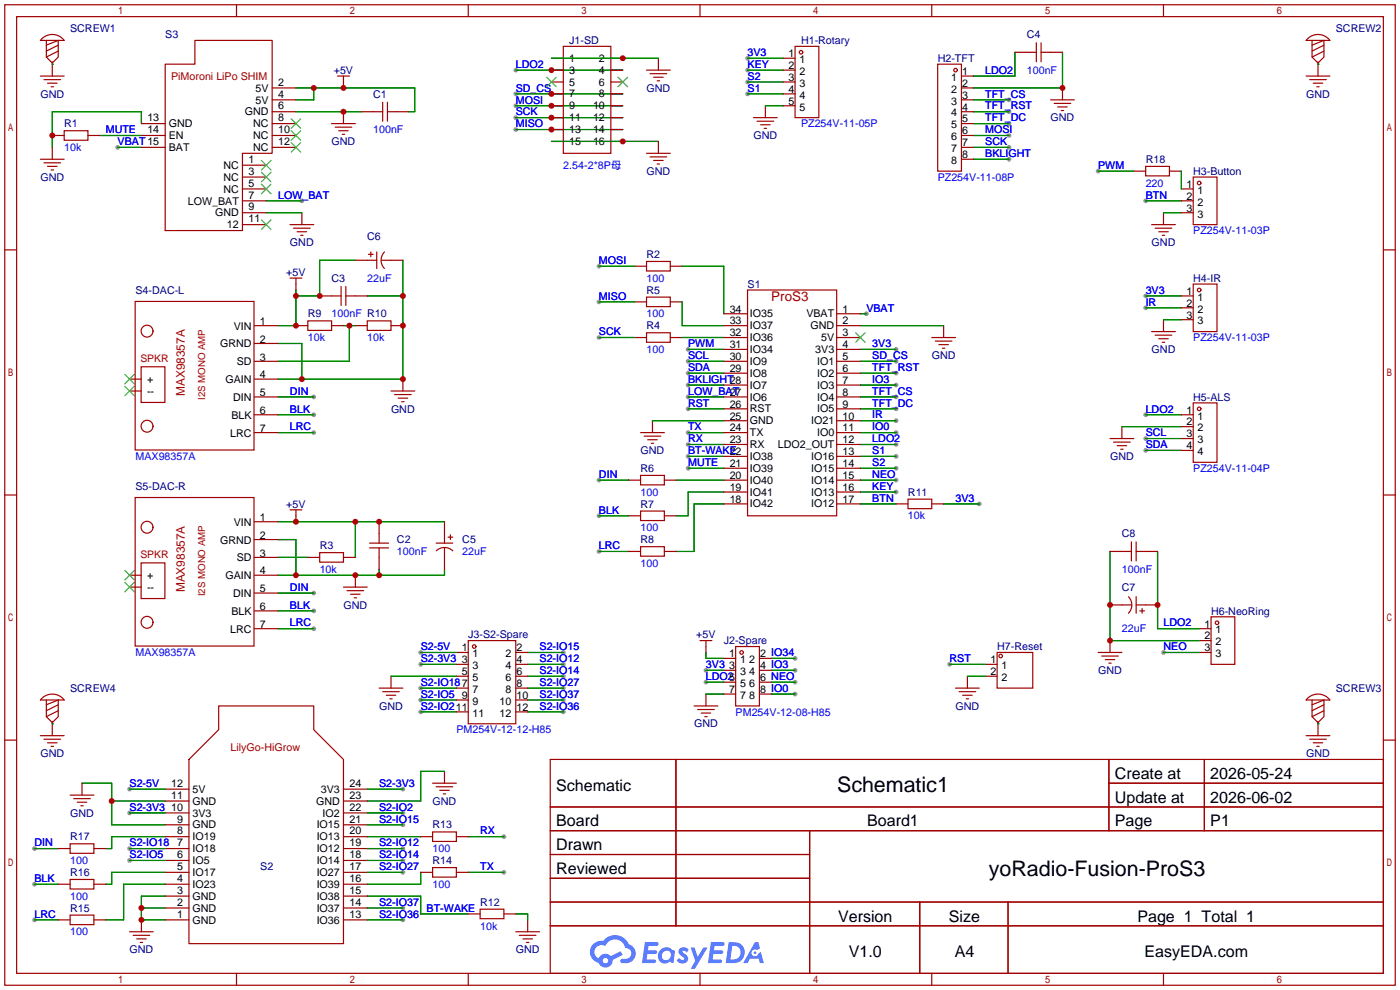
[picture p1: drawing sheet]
<svg xmlns="http://www.w3.org/2000/svg" width="299mm" height="212mm" viewBox="0 0 299 212" stroke-linecap="round" stroke-linejoin="round" font-family="sans-serif">
<g fill="#999">
<circle cx="128" cy="117.9" r=".51"/>
<circle cx="67.1" cy="134.4" r=".51"/>
<circle cx="67.1" cy="92.5" r=".51"/>
<circle cx="7.4" cy="196.6" r=".51"/>
<circle cx="128" cy="110.2" r=".51"/>
<circle cx="67.1" cy="130.6" r=".51"/>
<circle cx="67.1" cy="88.6" r=".51"/>
<circle cx="7.4" cy="189" r=".51"/>
<circle cx="67.1" cy="126.7" r=".51"/>
<circle cx="67.1" cy="84.8" r=".51"/>
<circle cx="128" cy="102.6" r=".51"/>
<circle cx="7.4" cy="181.4" r=".51"/>
<circle cx="107.7" cy="178.8" r=".51"/>
<circle cx="147.1" cy="95" r=".51"/>
<circle cx="147.1" cy="97.5" r=".51"/>
<circle cx="107.7" cy="186.4" r=".51"/>
<circle cx="147.1" cy="92.5" r=".51"/>
<circle cx="147.1" cy="100.1" r=".51"/>
<circle cx="25.1" cy="31.5" r=".51"/>
<circle cx="185.2" cy="67.1" r=".51"/>
<circle cx="147.1" cy="79.8" r=".51"/>
<circle cx="244.9" cy="96.3" r=".51"/>
<circle cx="147.1" cy="77.2" r=".51"/>
<circle cx="244.9" cy="93.7" r=".51"/>
<circle cx="147.1" cy="82.3" r=".51"/>
<circle cx="215.6" cy="34" r=".51"/>
<circle cx="128" cy="72.1" r=".51"/>
<circle cx="215.6" cy="31.5" r=".51"/>
<circle cx="110.2" cy="25.1" r=".51"/>
<circle cx="128" cy="64.5" r=".51"/>
<circle cx="110.2" cy="27.7" r=".51"/>
<circle cx="128" cy="56.9" r=".51"/>
<circle cx="215.6" cy="29" r=".51"/>
<circle cx="110.2" cy="22.6" r=".51"/>
<circle cx="191.5" cy="89.9" r=".51"/>
<circle cx="191.5" cy="74.7" r=".51"/>
<circle cx="244.9" cy="65.8" r=".51"/>
<circle cx="209.3" cy="107.7" r=".51"/>
<circle cx="244.9" cy="42.9" r=".51"/>
<circle cx="191.5" cy="95" r=".51"/>
<circle cx="110.2" cy="15" r=".51"/>
<circle cx="191.5" cy="97.5" r=".51"/>
<circle cx="159.8" cy="15" r=".51"/>
<circle cx="191.5" cy="100.1" r=".51"/>
<circle cx="159.8" cy="17.5" r=".51"/>
<circle cx="191.5" cy="105.2" r=".51"/>
<circle cx="159.8" cy="20.1" r=".51"/>
<circle cx="244.9" cy="63.2" r=".51"/>
<circle cx="159.8" cy="12.4" r=".51"/>
<circle cx="244.9" cy="88.6" r=".51"/>
<circle cx="110.2" cy="20.1" r=".51"/>
<circle cx="191.5" cy="77.2" r=".51"/>
<circle cx="191.5" cy="84.8" r=".51"/>
<circle cx="215.6" cy="21.3" r=".51"/>
<circle cx="215.6" cy="26.4" r=".51"/>
<circle cx="191.5" cy="87.4" r=".51"/>
<circle cx="215.6" cy="23.9" r=".51"/>
<circle cx="191.5" cy="79.8" r=".51"/>
<circle cx="147.1" cy="84.8" r=".51"/>
<circle cx="64.5" cy="42.9" r=".51"/>
<circle cx="147.1" cy="74.7" r=".51"/>
<circle cx="191.5" cy="82.3" r=".51"/>
<circle cx="169.9" cy="148.3" r=".51"/>
<circle cx="169.9" cy="140.7" r=".51"/>
<circle cx="169.9" cy="143.3" r=".51"/>
<circle cx="169.9" cy="145.8" r=".51"/>
<circle cx="191.5" cy="92.5" r=".51"/>
<circle cx="191.5" cy="102.6" r=".51"/>
<circle cx="150.9" cy="143.3" r=".51"/>
<circle cx="150.9" cy="145.8" r=".51"/>
<circle cx="27.7" cy="181.4" r=".51"/>
<circle cx="27.7" cy="183.9" r=".51"/>
<circle cx="86.1" cy="173.7" r=".51"/>
<circle cx="86.1" cy="176.3" r=".51"/>
<circle cx="86.1" cy="181.4" r=".51"/>
<circle cx="86.1" cy="183.9" r=".51"/>
<circle cx="86.1" cy="186.4" r=".51"/>
<circle cx="86.1" cy="194.1" r=".51"/>
<circle cx="86.1" cy="196.6" r=".51"/>
<circle cx="89.9" cy="147.1" r=".51"/>
<circle cx="89.9" cy="149.6" r=".51"/>
<circle cx="89.9" cy="152.1" r=".51"/>
<circle cx="120.4" cy="139.4" r=".51"/>
<circle cx="120.4" cy="142" r=".51"/>
<circle cx="120.4" cy="144.5" r=".51"/>
<circle cx="120.4" cy="147.1" r=".51"/>
<circle cx="120.4" cy="149.6" r=".51"/>
<circle cx="120.4" cy="152.1" r=".51"/>
<circle cx="89.9" cy="142" r=".51"/>
<circle cx="86.1" cy="168.7" r=".51"/>
<circle cx="27.7" cy="173.7" r=".51"/>
<circle cx="27.7" cy="168.7" r=".51"/>
<circle cx="89.9" cy="139.4" r=".51"/>
<circle cx="248.7" cy="139.4" r=".51"/>
<circle cx="147.1" cy="87.4" r=".51"/>
<circle cx="202.9" cy="142" r=".51"/>
<circle cx="234.7" cy="36.6" r=".51"/>
</g>
<g fill="none" stroke="#a10000" stroke-width=".25">
<path d="M1 1h297.2v209.6h-297.2zM3.6 3.6h292.1v204.4h-292.1zM50.5 1v2.6M100.1 1v2.6M149.6 1v2.6M199.1 1v2.6M248.7 1v2.6M1 53.4h2.6M295.7 53.4h2.5M1 105.8h2.6M295.7 105.8h2.5M1 158.2h2.6"/>
<path d="M295.7 158.2h2.5M117.6 162.3h178.1v45.7h-178.1zM117.6 172.5h178.1M117.6 177.5h178.1M144.5 162.3v35.6M173 177.5v30.5M237 162.3v15.2M237 167.4h58.7M257.4 162.3v15.2M117.6 182.6h55.4M117.6 192.8h178.1M117.6 187.7h55.4"/>
<path d="M117.6 197.9h178.1M196.6 192.8v15.2M215.4 192.8v15.2M50.5 208v2.6M100.1 208v2.6M149.6 208v2.6M199.1 208v2.6M248.7 208v2.6"/>
</g>
<g fill="#5487ff">
<path d="M145.3 202.7a1.3 1.3 0 0 1 1.9 .3l-.4 .6a.54 .54 0 0 0-.9-.2l.1 .2a1.34 1.34 0 0 1 .9 1.8 1.47 1.47 0 0 1-2.3-.1l.5-.6 .8 .5a.31 .31 0 0 0 .4-.3 .31 .31 0 0 0-.3-.4 1.12 1.12 0 0 1-.7-1.8z"/>
<path d="M147.6 202.5h.9l.6 2 1.2-2h.9l-2.7 4.6h-.9l1-1.7z"/>
<path d="M137.8 201.4h1.7a1.31 1.31 0 0 1 1.2 .2 .4 .4 0 0 1-.3 .5l-1.8 .1-.1 .9h1.6a.4 .4 0 0 1 .4 .4 .4 .4 0 0 1-.5 .4h-1.6l-.2 1.2h1.4a.46 .46 0 0 1 .5 0 .46 .46 0 0 1 .1 .5l-.4 .2h-2.6z"/>
<path d="M151.9 201.4h1.7a1.32 1.32 0 0 1 1.2 .2 .39 .39 0 0 1-.3 .5l-1.8 .1-.1 .9h1.6a.4 .4 0 0 1 .4 .4 .4 .4 0 0 1-.4 .4h-1.7l-.2 1.2h1.4a.46 .46 0 0 1 .5 0 .46 .46 0 0 1 .1 .5l-.4 .2h-2.6z"/>
<path d="M161.3 201.4h.8l.3 1.3-.6 .4a.75 .75 0 0 0-1.1 .3 .75 .75 0 0 0 .5 1 .75 .75 0 0 0 .9-.7l.5-.2 .6 2.3h-.8l-.3-.9h-1.8l-.5 .9h-1z"/>
<path d="M155.7 201.4l-.6 4.4h1.5a2.27 2.27 0 0 0 2.6-2.2 2.27 2.27 0 0 0-2.7-2.2zM156.5 202.1a1.5 1.5 0 0 1 1.8 1.6 1.5 1.5 0 0 1-1.9 1.4h-.3z"/>
<path d="M141.2 203a1.6 1.6 0 0 0-.3 2.3 1.6 1.6 0 0 0 2.3 .2l.7 .3 .3-2.4-.1-.3-.5-.1a1.58 1.58 0 0 0-2.4 0zM141.8 203.5a.98 .98 0 0 1 1.6 .4 .98 .98 0 0 1-1.1 1.3 .94 .94 0 0 1-.9-.7 .94 .94 0 0 1 .4-1z"/>
<path d="M126.8 201.8a2.37 2.37 0 0 0 1.1 4 1.54 1.54 0 0 0 1.8 1 1.54 1.54 0 0 0 1.2-1.6l2.2-1.1-.5-.8-2 1a1.57 1.57 0 0 0-2.7 .5 1.5 1.5 0 0 1-.7-2.1 1.5 1.5 0 0 1 2.2-.5 2.23 2.23 0 0 1 2.3-1.4 2.23 2.23 0 0 1 2 1.8 1.16 1.16 0 0 1 1.2 1.1 1.16 1.16 0 0 1-1.1 1.2h-.7a.47 .47 0 0 0-.5 .4 .47 .47 0 0 0 .4 .5 2.17 2.17 0 0 0 2.5-.9 2.17 2.17 0 0 0-.3-2.7l-.8-.4a3.2 3.2 0 0 0-5.5-.7l-1.1 .1zM128.8 205.3a.6 .6 0 0 1 1.2 0 .6 .6 0 0 1-1.2 0z"/>
<circle cx="161.4" cy="203.6" r=".28"/>
</g>
<g fill="none" stroke="#008700" stroke-width=".25">
<path d="M11.2 13.7h.1M63.2 18.8h25.4v5.1h-1.2M67.1 18.8v2.5h-3.9M110.2 15h22.9M117.9 12.4h22.8M159.8 15h7.6M159.8 17.5h7.6M159.8 12.4h7.6M216.9 11.2v5.1h-8.9M227.1 11.2v7.6h-19.1M281.7 13.7h.1M21.3 29h8.9"/>
<path d="M25.1 31.5h5.1M30.2 26.4v-2.5h-19v7.6M63.2 23.9h14M110.2 25.1h22.9M110.2 27.7h22.9M110.2 22.6h22.9M110.2 20.1h22.9M117.9 30.2h22.8M159.8 20.1h7.6M163.6 22.6h3.8M208 23.9h7.6M208 21.3h7.6"/>
<path d="M208 29h7.6M208 31.5h7.6M208 34h7.6M208 26.4h7.6M234.7 36.6h7.6M252.5 36.6v3.8M56.9 45.5h7.6M56.9 42.9h7.6M75.9 55.6h-7.6v7.6h-5.1M86.1 55.6v25.4h-26.7M128 56.9h7.6M145.8 56.9h8.9v10.2"/>
<path d="M244.9 42.9h7.6M248.7 45.5h3.8M59.4 73.4h5.1v7.6M63.2 62v7.6h-3.8M73.4 69.6h2.5M74.7 69.6v7.6h-15.3M78.5 63.2h7.6M128 72.1h7.6M128 64.5h7.6M145.8 64.5v5.1h8.9M145.8 72.1h8.9M147.1 77.2h7.6"/>
<path d="M147.1 79.8h7.6M147.1 74.7h7.6M183.9 69.6h17.8M183.9 77.2h7.6M183.9 67.1h1.3M183.9 79.8h7.6M183.9 74.7h7.6M244.9 63.2h7.6M244.9 65.8h7.6M248.7 68.3h3.8M59.4 92.5h7.7M59.4 88.6h7.7"/>
<path d="M59.4 84.8h7.7M139.4 89.9h15.3M147.1 92.5h7.6M147.1 84.8h7.6M147.1 95h7.6M147.1 97.5h7.6M147.1 82.3h7.6M147.1 87.4h7.6M183.9 92.5h7.6M183.9 84.8h7.6M183.9 95h7.6M183.9 97.5h7.6"/>
<path d="M183.9 82.3h7.6M183.9 89.9h7.6M183.9 87.4h7.6M239.8 91.2h12.7M244.9 88.6h7.6M244.9 96.3h7.6M244.9 93.7h7.6M59.4 115.3h3.8v7.6M59.4 111.5h35.6M59.4 119.1h6.4M75.9 111.5v7.6M128 102.6h6.4"/>
<path d="M128 110.2h6.4M128 117.9h6.4M144.5 102.6h10.2M147.1 100.1h7.6M154.7 105.2h-7.6v5h-2.6M154.7 107.7h-6.4v10.2h-3.8M183.9 102.6h7.6M183.9 105.2h7.6M183.9 107.7h7.6M183.9 100.1h7.6M201.7 107.7h7.6M237.2 117.9v19h19.1"/>
<path d="M247.4 117.9v16.5h8.9M59.4 134.4h7.7M59.4 130.6h7.7M59.4 126.7h7.7M81 121.7v1.2M89.9 139.4h7.6M95 121.7v1.2h-35.6M112.8 139.4h7.6M150.9 139.4v1.3h3.8M248.7 139.4h7.6M11.2 154.7h.1M83.6 144.5h13.9"/>
<path d="M89.9 147.1h7.6M89.9 149.6h7.6M89.9 152.1h7.6M89.9 142h7.6M112.8 147.1h7.6M112.8 149.6h7.6M112.8 152.1h7.6M112.8 142h7.6M112.8 144.5h7.6M150.9 148.3h3.8M150.9 143.3h3.8M150.9 145.8h3.8"/>
<path d="M164.8 148.3h5.1M164.8 140.7h5.1M164.8 143.3h5.1M164.8 145.8h5.1M202.9 142h7.7M206.8 144.5h3.8M281.7 154.7h.1M17.5 167.4h6.4v8.9h11.4M23.9 171.2h11.4M27.7 173.7h7.6M27.7 168.7h7.6M35.3 178.8h-11.4v2.6h-1.3"/>
<path d="M78.5 178.8h11.4M78.5 176.3h7.6M78.5 173.7h7.6M78.5 168.7h7.6M95 164.8h-5.1v6.4h-11.4M100.1 178.8h7.6M7.4 196.6h5M7.4 189h5M7.4 181.4h5M27.7 181.4h7.6M27.7 183.9h7.6M30.2 194.1h5.1"/>
<path d="M35.3 189h-8.9v7.6h-3.8M35.3 191.5h-5.1v5.1h5.1M35.3 186.4h-11.4v2.6h-1.3M78.5 196.6h7.6M78.5 194.1h7.6M78.5 191.5h11.4v3.8h10.2M78.5 186.4h7.6M78.5 181.4h7.6M78.5 183.9h7.6M89.9 186.4v2.6h-11.4M100.1 186.4h7.6M110.2 195.3h2.6v1.3"/>
</g>
<g fill="none" stroke="#a10000" stroke-width=".25">
<path d="M8.6 16.3h5.1M9.1 8.2a3.2 3.2 0 0 1 4.6 .4h-5.1zM9.4 17h3.6M9.9 8.6v3.6l1.3 1.3 1.2-1.3v-3.6l-2.5 1.1M10.2 17.8h2M10.9 18.5h.5M11.2 13.2v3.1M12.4 9.7l-2.5 1.2M12.4 10.9l-2.5 1.3M35.3 13.7h6.4v-5.1h16.5v24.2h-6.4v16.5h-16.5zM58.2 18.8h5M72.1 16.3h2.6"/>
<path d="M73.4 16.3v2.5M117.9 12.4h2.5M117.9 15h2.5M117.9 17.5h2.5M120.4 9.9h10.2v22.9h-10.2zM130.6 12.4h2.5M130.6 15h2.5M130.6 17.5h2.5M138.2 15h5.1M138.9 15.7h3.6M139.7 16.5h2M140.5 17.3h.5"/>
<path d="M140.7 12.4v2.6M167.4 12.4h2.5M167.4 15h2.5M167.4 17.5h2.5M169.9 9.9h5.1v15.2h-5.1zM200.4 13.7h5.1v22.9h-5.1zM205.5 16.3h2.5M205.5 18.8h2.5M216.9 11.2h4.6M221.5 9.1v4.1M222.5 11.2h4.6M222.5 9.1v4.1"/>
<path d="M227.1 18.8v2.5M279.1 16.3h5.1M279.6 8.2a3.2 3.2 0 0 1 4.6 .4h-5.1zM279.9 17h3.6M280.4 8.6v3.6l1.3 1.3 1.3-1.3v-3.6l-2.6 1.1M280.7 17.8h2M281.4 18.5h.5M281.7 13.2v3.1M283 9.7l-2.6 1.2M283 10.9l-2.6 1.3M8.6 34h5.1M9.4 34.8h3.6"/>
<path d="M10.2 35.6h2M10.9 36.3h.5M11.2 31.5v2.5M11.2 29h2.5M13.7 27.9h5.1v2.1h-5.1zM18.8 29h2.5M30.2 26.4h5.1M30.2 29h5.1M30.2 31.5h5.1M51.8 35.3h5.1M51.8 37.8h5.1M58.2 21.3h5"/>
<path d="M58.2 23.9h5M58.2 26.4h5M58.2 29h5M58.2 31.5h5M70.9 26.4h5M71.6 27.2h3.6M72.4 27.9h2M73.2 28.7h.5M73.4 23.9v2.5M77.2 23.9h4.6M81.8 21.8v4.1M82.8 23.9h4.6"/>
<path d="M82.8 21.8v4.1M117.9 25.1h2.5M117.9 20.1h2.5M117.9 22.6h2.5M117.9 27.7h2.5M117.9 30.2h2.5M130.6 25.1h2.5M130.6 20.1h2.5M130.6 22.6h2.5M130.6 27.7h2.5M130.6 30.2h2.5M138.2 32.8h5.1"/>
<path d="M138.9 33.5h3.6M139.7 34.3h2M140.5 35.1h.5M140.7 30.2v2.6M161 25.1h5.1M161.8 25.9h3.6M162.6 26.7h2M163.3 27.4h.5M163.6 22.6v2.5M167.4 20.1h2.5M167.4 22.6h2.5M205.5 21.3h2.5"/>
<path d="M205.5 34h2.5M205.5 23.9h2.5M205.5 26.4h2.5M205.5 29h2.5M205.5 31.5h2.5M224.5 21.3h5.1M225.3 22.1h3.6M226.1 22.9h2M226.8 23.6h.5M242.3 36.6h2.6M244.9 35.6h5v2h-5zM249.9 36.6h2.6"/>
<path d="M255 37.8h5.1v10.2h-5.1zM51.8 48h5.1M51.8 40.4h5.1M51.8 42.9h5.1M51.8 45.5h5.1M62 48h5.1M62 59.4h2.5M62.7 48.8h3.6M63.2 59.4v2.6M63.5 49.5h2M64.3 50.3h.5M64.5 45.5v2.5"/>
<path d="M75.9 55.6h4.6M78.7 54.4h1.1M79.2 53.8v1.1M80.5 53.8v3.6M81.5 55.6h4.6M82.2 53.8a2.54 2.54 0 0 0 0 3.6M135.6 56.9h2.6M138.2 55.9h5.1v2h-5.1zM143.3 56.9h2.5M246.1 48h5.1M246.9 48.8h3.5M247.6 49.5h2.1"/>
<path d="M248.4 50.3h.5M248.7 45.5v2.5M252.5 40.4h2.5M252.5 42.9h2.5M252.5 45.5h2.5M28.9 64.4h25.4v31.8h-25.4zM30.2 78.4h5v7.6h-5zM54.4 69.6h5M54.4 77.2h5M54.4 73.4h5M63.2 69.6h2.6M65.8 68.6h5.1v2h-5.1z"/>
<path d="M68.3 63.2h4.6M70.9 69.6h2.5M72.9 61.2v4.1M73.9 63.2h4.6M73.9 61.2v4.1M75.9 69.6h2.6M78.5 68.6h5.1v2h-5.1zM83.6 69.6h2.5M135.6 72.1h2.6M135.6 64.5h2.6M138.2 71.1h5.1v2.1h-5.1zM138.2 63.5h5.1v2h-5.1z"/>
<path d="M143.3 72.1h2.5M143.3 64.5h2.5M154.7 72.1h5.1M154.7 69.6h5.1M154.7 79.8h5.1M154.7 77.2h5.1M154.7 74.7h5.1M154.7 67.1h5.1M159.8 62h19v48.2h-19zM178.8 72.1h5.1M178.8 69.6h5.1M178.8 79.8h5.1"/>
<path d="M178.8 77.2h5.1M178.8 74.7h5.1M178.8 67.1h5.1M199.1 72.1h5.1M199.9 72.9h3.6M200.7 73.7h2M201.4 74.4h.5M201.7 69.6v2.5M246.1 70.9h5.1M246.9 71.6h3.5M247.6 72.4h2.1M248.4 73.2h.5"/>
<path d="M248.7 68.3v2.6M252.5 63.2h2.5M252.5 65.8h2.5M252.5 68.3h2.5M255 60.7h5.1v10.2h-5.1zM27.7 83.6h2.5M27.7 81h2.5M54.4 92.5h5M54.4 88.6h5M54.4 84.8h5M54.4 81h5M83.6 83.6h5"/>
<path d="M84.3 84.3h3.6M85.1 85.1h2M85.9 85.9h.5M86.1 81v2.6M136.9 92.5h5.1M137.7 93.2h3.5M138.4 94h2.1M139.2 94.7h.5M139.4 89.9v2.6M154.7 92.5h5.1M154.7 97.5h5.1M154.7 95h5.1"/>
<path d="M154.7 89.9h5.1M154.7 87.4h5.1M154.7 84.8h5.1M154.7 82.3h5.1M178.8 92.5h5.1M178.8 97.5h5.1M178.8 95h5.1M178.8 89.9h5.1M178.8 87.4h5.1M178.8 84.8h5.1M178.8 82.3h5.1M237.2 93.7h5.1"/>
<path d="M238 94.5h3.6M238.8 95.2h2M239.5 96h.5M239.8 91.2v2.5M252.5 93.7h2.5M252.5 88.6h2.5M252.5 91.2h2.5M252.5 96.3h2.5M255 86.1h5.1v12.7h-5.1zM28.9 106.3h25.4v31.8h-25.4zM54.4 119.1h5M54.4 115.3h5"/>
<path d="M54.4 111.5h5M62 109h2.5M63.2 109v2.5M65.8 119.1h2.5M68.3 118.1h5.1v2h-5.1zM73.4 119.1h2.5M79 116.1h4.1M79 117.1h4.1M81 111.5v4.6M81 117.1v4.6M93.2 116.1h3.6M93.2 117.7a2.54 2.54 0 0 1 3.6 0"/>
<path d="M95 111.5v4.6M95 117.1v4.6M95.8 114.8h1M96.3 114.3v1M134.4 102.6h2.5M134.4 110.2h2.5M134.4 117.9h2.5M136.9 101.6h5.1v2h-5.1zM136.9 109.2h5.1v2.1h-5.1zM136.9 116.8h5.1v2.1h-5.1zM142 102.6h2.5M142 110.2h2.5"/>
<path d="M142 117.9h2.5M154.7 102.6h5.1M154.7 107.7h5.1M154.7 105.2h5.1M154.7 100.1h5.1M178.8 102.6h5.1M178.8 107.7h5.1M178.8 105.2h5.1M178.8 100.1h5.1M191.5 107.7h2.6M194.1 106.7h5v2h-5zM199.1 107.7h2.6"/>
<path d="M237.2 117.9h4.6M241.8 115.8v4.1M242.8 117.9h4.6M242.8 115.8v4.1M27.7 125.5h2.5M27.7 122.9h2.5M30.2 120.3h5v7.6h-5zM54.4 134.4h5M54.4 130.6h5M54.4 122.9h5M54.4 126.7h5M73.4 125.5h5.1"/>
<path d="M74.2 126.2h3.5M74.9 127h2.1M75.7 127.8h.5M75.9 122.9v2.6M97.5 139.4h2.6M100.1 136.9h10.1v17.8h-10.1zM110.2 139.4h2.6M149.6 136.9h2.5M150.9 136.9v2.5M157.2 138.2h5.1v12.7h-5.1zM213.1 139.4h7.6v7.7h-7.6zM234.7 139.4h5.1"/>
<path d="M237.2 136.9v2.5M237.2 129.3h4.6M241.2 127.5a2.54 2.54 0 0 1 0 3.6M242.8 127.5v3.6M242.8 129.3h4.6M243.6 130.6h1M244.1 130v1.1M256.3 136.9h2.5M256.3 139.4h2.5M256.3 134.4h2.5M258.8 131.8h5.1v10.2h-5.1zM8.6 157.2h5.1"/>
<path d="M9.1 149.1a3.2 3.2 0 0 1 4.6 .5h-5.1zM9.4 158h3.6M9.9 149.6v3.6l1.3 1.2 1.2-1.2v-3.6l-2.5 1M10.2 158.8h2M10.9 159.5h.5M11.2 154.2v3M12.4 150.6l-2.5 1.3M12.4 151.9l-2.5 1.3M46.7 150.9h20.4v5.1l6.3 6.3v39.4h-33v-39.4l6.3-6.3zM81 147.1h5.1M81.8 147.8h3.5M82.5 148.6h2.1"/>
<path d="M83.3 149.4h.5M83.6 144.5v2.6M97.5 147.1h2.6M97.5 152.1h2.6M97.5 142h2.6M97.5 149.6h2.6M97.5 144.5h2.6M110.2 147.1h2.6M110.2 152.1h2.6M110.2 142h2.6M110.2 149.6h2.6M110.2 144.5h2.6"/>
<path d="M148.3 150.9h5.1M149.1 151.6h3.6M149.9 152.4h2M150.6 153.2h.5M150.9 148.3v2.6M154.7 140.7h2.5M154.7 148.3h2.5M154.7 143.3h2.5M154.7 145.8h2.5M162.3 140.7h2.5M162.3 148.3h2.5M162.3 143.3h2.5"/>
<path d="M162.3 145.8h2.5M204.2 147.1h5.1M205 147.8h3.5M205.7 148.6h2.1M206.5 149.4h.5M206.8 144.5v2.6M210.6 142h2.5M210.6 144.5h2.5M235.5 140.2h3.5M236.2 141h2.1M237 141.7h.5M279.1 157.2h5.1"/>
<path d="M279.6 149.1a3.2 3.2 0 0 1 4.6 .5h-5.1zM279.9 158h3.6M280.4 149.6v3.6l1.3 1.2 1.3-1.2v-3.6l-2.6 1M280.7 158.8h2M281.4 159.5h.5M281.7 154.2v3M283 150.6l-2.6 1.3M283 151.9l-2.6 1.3M15 169.9h5.1M15.7 170.7h3.6M16.5 171.5h2M17.3 172.2h.5"/>
<path d="M17.5 167.4v2.5M35.3 178.8h5.1M35.3 176.3h5.1M35.3 173.7h5.1M35.3 171.2h5.1M35.3 168.7h5.1M73.4 178.8h5.1M73.4 176.3h5.1M73.4 173.7h5.1M73.4 171.2h5.1M73.4 168.7h5.1M89.9 178.8h2.6"/>
<path d="M92.5 177.8h5v2h-5zM92.5 167.4h5M93.2 168.1h3.6M94 168.9h2M94.7 169.7h.5M95 164.8v2.6M97.5 178.8h2.6M12.4 196.6h2.6M12.4 189h2.6M12.4 181.4h2.6M15 195.6h5.1v2h-5.1zM15 188h5.1v2h-5.1z"/>
<path d="M15 180.3h5.1v2.1h-5.1zM20.1 196.6h2.5M20.1 189h2.5M20.1 181.4h2.5M27.7 199.1h5.1M28.4 199.9h3.6M30.2 196.6v2.5M35.3 186.4h5.1M35.3 196.6h5.1M35.3 189h5.1M35.3 181.4h5.1M35.3 194.1h5.1"/>
<path d="M35.3 191.5h5.1M35.3 183.9h5.1M73.4 186.4h5.1M73.4 196.6h5.1M73.4 189h5.1M73.4 181.4h5.1M73.4 194.1h5.1M73.4 191.5h5.1M73.4 183.9h5.1M89.9 186.4h2.6M92.5 185.4h5v2.1h-5zM97.5 186.4h2.6"/>
<path d="M100.1 195.3h2.5M102.6 194.3h5.1v2h-5.1zM107.7 195.3h2.5M110.2 199.1h5.1M111 199.9h3.6M112.8 196.6v2.5M29.2 200.7h2M30 201.4h.5M111.8 200.7h2M112.5 201.4h.5"/>
<circle cx="171.2" cy="11.2" r=".38"/>
<circle cx="204.2" cy="15" r=".38"/>
<circle cx="256.3" cy="39.1" r=".38"/>
<circle cx="31.4" cy="70.8" r="1.27"/>
<circle cx="256.3" cy="62" r=".38"/>
<circle cx="31.4" cy="91.1" r="1.27"/>
<circle cx="256.3" cy="87.4" r=".38"/>
<circle cx="31.4" cy="112.7" r="1.27"/>
<circle cx="31.4" cy="133" r="1.27"/>
<circle cx="101.3" cy="138.2" r=".38"/>
<circle cx="158.5" cy="139.4" r=".38"/>
<circle cx="260.1" cy="133.1" r=".38"/>
<circle cx="213.9" cy="140.2" r=".38"/>
</g>
<g fill="none" stroke="#3c3" stroke-width=".25">
<path d="M116.8 16.5l2.1 2M118.9 16.5l-2.1 2M132.1 16.5l2 2M134.1 16.5l-2 2M55.9 34.3l2 2M55.9 36.8l2 2.1M55.9 39.4l2 2M57.9 34.3l-2 2M57.9 36.8l-2 2.1M57.9 39.4l-2 2M62.2 25.4l2.1 2M62.2 27.9l2.1 2.1"/>
<path d="M62.2 30.5l2.1 2M64.3 25.4l-2.1 2M64.3 27.9l-2.1 2.1M64.3 30.5l-2.1 2M55.9 47l2 2M57.9 47l-2 2M182.9 71.1l2 2.1M184.9 71.1l-2 2.1M26.7 80l2 2M26.7 82.5l2 2.1M28.7 80l-2 2M28.7 82.5l-2 2.1"/>
<path d="M26.7 121.9l2 2.1M26.7 124.5l2 2M28.7 121.9l-2 2.1M28.7 124.5l-2 2"/>
</g>
<g fill="#c00">
<circle cx="30.2" cy="196.6" r=".63"/>
<circle cx="30.2" cy="194.1" r=".63"/>
<circle cx="73.4" cy="23.9" r=".63"/>
<circle cx="227.1" cy="18.8" r=".63"/>
<circle cx="63.2" cy="63.2" r=".63"/>
<circle cx="63.2" cy="69.6" r=".63"/>
<circle cx="68.3" cy="63.2" r=".63"/>
<circle cx="73.4" cy="18.8" r=".63"/>
<circle cx="67.1" cy="18.8" r=".63"/>
<circle cx="74.7" cy="69.6" r=".63"/>
<circle cx="63.2" cy="122.9" r=".63"/>
<circle cx="75.9" cy="122.9" r=".63"/>
<circle cx="81" cy="122.9" r=".63"/>
<circle cx="75.9" cy="111.5" r=".63"/>
<circle cx="63.2" cy="111.5" r=".63"/>
<circle cx="81" cy="111.5" r=".63"/>
<circle cx="11.2" cy="29" r=".63"/>
<circle cx="117.9" cy="25.1" r=".63"/>
<circle cx="117.9" cy="27.7" r=".63"/>
<circle cx="117.9" cy="22.6" r=".63"/>
<circle cx="117.9" cy="15" r=".63"/>
<circle cx="23.9" cy="171.2" r=".63"/>
<circle cx="117.9" cy="20.1" r=".63"/>
<circle cx="133.1" cy="30.2" r=".63"/>
<circle cx="133.1" cy="12.4" r=".63"/>
<circle cx="64.5" cy="81" r=".63"/>
<circle cx="86.1" cy="81" r=".63"/>
<circle cx="86.1" cy="69.6" r=".63"/>
<circle cx="86.1" cy="63.2" r=".63"/>
<circle cx="247.4" cy="129.3" r=".63"/>
<circle cx="237.2" cy="136.9" r=".63"/>
<circle cx="237.2" cy="129.3" r=".63"/>
</g>
<g font-size="4.6">
<text x="178.9" y="169.3">Schematic1</text>
<text x="211.3" y="187.1">yoRadio-Fusion-ProS3</text>
</g>
<g font-size="3.4">
<text x="238.3" y="166.5">Create at</text>
<text x="258.7" y="166.5">2026-05-24</text>
<text x="118.9" y="169">Schematic</text>
<text x="238.3" y="171.6">Update at</text>
<text x="258.7" y="171.6">2026-06-02</text>
<text x="118.9" y="176.6">Board</text>
<text x="185.3" y="176.6">Board1</text>
<text x="238.3" y="176.6">Page</text>
<text x="258.7" y="176.6">P1</text>
<text x="118.9" y="181.7">Drawn</text>
<text x="118.9" y="186.8">Reviewed</text>
<text x="179.1" y="197">Version</text>
<text x="202.8" y="197">Size</text>
<text x="243.1" y="197">Page 1 Total 1</text>
<text x="181.4" y="204.6">V1.0</text>
<text x="204" y="204.6">A4</text>
<text x="244.6" y="204.6">EasyEDA.com</text>
</g>
<text font-size="2.9" fill="#a00000" x="164.8" y="64.4">ProS3</text>
<g font-size="2.5" fill="#a00000">
<text x="39.5" y="84.7" transform="rotate(-90 39.5 84.7)">MAX98357A</text>
<text x="39.5" y="126.6" transform="rotate(-90 39.5 126.6)">MAX98357A</text>
</g>
<g font-size="2.3" fill="#000080">
<text x="15" y="6.9">SCREW1</text>
<text x="35.3" y="8.2">S3</text>
<text x="121.7" y="9.4">J1-SD</text>
<text x="171.2" y="9.4">H1-Rotary</text>
<text x="219.5" y="8.2">C4</text>
<text x="285.5" y="6.9">SCREW2</text>
<text x="71.3" y="15.8">+5V</text>
<text x="200.4" y="13.2">H2-TFT</text>
<text x="8.6" y="20.9">GND</text>
<text x="79.8" y="20.9">C1</text>
<text x="138.2" y="19.6">GND</text>
<text x="279.1" y="20.9">GND</text>
<text x="13.7" y="27.2">R1</text>
<text x="161" y="29.7">GND</text>
<text x="224.5" y="25.9">GND</text>
<text x="70.9" y="31">GND</text>
<text x="244.9" y="34.8">R18</text>
<text x="8.6" y="38.6">GND</text>
<text x="138.2" y="37.4">GND</text>
<text x="255" y="37.4">H3-Button</text>
<text x="62" y="52.6">GND</text>
<text x="78.5" y="51.3">C6</text>
<text x="246.1" y="52.6">GND</text>
<text x="61.2" y="59">+5V</text>
<text x="138.2" y="55.1">R2</text>
<text x="29" y="62.8">S4-DAC-L</text>
<text x="70.9" y="60.2">C3</text>
<text x="138.2" y="62.8">R5</text>
<text x="159.8" y="61.5">S1</text>
<text x="255" y="60.2">H4-IR</text>
<text x="65.8" y="67.8">R9</text>
<text x="138.2" y="70.4">R4</text>
<text x="199.1" y="76.7">GND</text>
<text x="246.1" y="75.5">GND</text>
<text x="83.6" y="88.2">GND</text>
<text x="255" y="85.6">H5-ALS</text>
<text x="136.9" y="100.9">R6</text>
<text x="136.9" y="97.1">GND</text>
<text x="237.2" y="98.3">GND</text>
<text x="29" y="104.7">S5-DAC-R</text>
<text x="194.1" y="105.9">R11</text>
<text x="61.2" y="108.5">+5V</text>
<text x="136.9" y="108.5">R7</text>
<text x="68.3" y="117.4">R3</text>
<text x="84.8" y="116.1">C2</text>
<text x="98.8" y="116.1">C5</text>
<text x="136.9" y="116.1">R8</text>
<text x="239.8" y="114.8">C8</text>
<text x="73.4" y="130.1">GND</text>
<text x="239.8" y="126.3">C7</text>
<text x="258.8" y="131.3">H6-NeoRing</text>
<text x="100.1" y="136.4">J3-S2-Spare</text>
<text x="148.8" y="136.4">+5V</text>
<text x="154.7" y="137.7">J2-Spare</text>
<text x="213.1" y="139">H7-Reset</text>
<text x="15" y="147.9">SCREW4</text>
<text x="234.7" y="144">GND</text>
<text x="285.5" y="147.9">SCREW3</text>
<text x="81" y="151.7">GND</text>
<text x="148.3" y="155.5">GND</text>
<text x="204.2" y="151.7">GND</text>
<text x="8.6" y="161.8">GND</text>
<text x="279.1" y="161.8">GND</text>
<text x="92.5" y="172">GND</text>
<text x="15" y="179.6">R17</text>
<text x="15" y="174.5">GND</text>
<text x="92.5" y="177.1">R13</text>
<text x="55.6" y="186">S2</text>
<text x="92.5" y="184.7">R14</text>
<text x="15" y="187.2">R16</text>
<text x="15" y="194.8">R15</text>
<text x="102.6" y="193.6">R12</text>
<text x="27.7" y="203.7">GND</text>
<text x="110.2" y="203.7">GND</text>
</g>
<g font-size="2.3" fill="#00f">
<text x="159.8" y="12">3V3</text>
<text x="110.2" y="14.5">LDO2</text>
<text x="159.8" y="14.5">KEY</text>
<text x="159.8" y="17">S2</text>
<text x="210.6" y="15.8">LDO2</text>
<text x="219.5" y="15.8">100nF</text>
<text x="110.2" y="22.1">MOSI</text>
<text x="110.2" y="19.6">SD_CS</text>
<text x="159.8" y="19.6">S1</text>
<text x="210.6" y="20.9">TFT_CS</text>
<text x="210.6" y="23.4">TFT_RST</text>
<text x="22.6" y="28.5">MUTE</text>
<text x="79.8" y="28.5">100nF</text>
<text x="110.2" y="24.7">SCK</text>
<text x="110.2" y="27.2">MISO</text>
<text x="171.2" y="27.2">PZ254V-11-05P</text>
<text x="210.6" y="28.5">MOSI</text>
<text x="210.6" y="25.9">TFT_DC</text>
<text x="13.7" y="32.3">10k</text>
<text x="25.1" y="31">VBAT15</text>
<text x="210.6" y="33.6">BKLIGHT</text>
<text x="210.6" y="31">SCK</text>
<text x="120.4" y="36.1">2.54-2*8P母</text>
<text x="200.4" y="38.6">PZ254V-11-08P</text>
<text x="234.7" y="36.1">PWM</text>
<text x="244.9" y="39.9">220</text>
<text x="59.4" y="42.4">LOW_BAT</text>
<text x="244.9" y="42.4">BTN</text>
<text x="255" y="50.1">PZ254V-11-03P</text>
<text x="128" y="56.4">MOSI</text>
<text x="78.5" y="60.2">22uF</text>
<text x="128" y="64">MISO</text>
<text x="138.2" y="60.2">100</text>
<text x="244.9" y="65.3">IR</text>
<text x="244.9" y="62.8">3V3</text>
<text x="70.9" y="67.8">100nF R10</text>
<text x="128" y="71.7">SCK</text>
<text x="138.2" y="67.8">100</text>
<text x="185.2" y="66.6">VBAT</text>
<text x="65.8" y="72.9">10k</text>
<text x="78.5" y="72.9">10k</text>
<text x="138.2" y="75.5">100</text>
<text x="147.1" y="76.7">SCL</text>
<text x="147.1" y="74.2">PWM</text>
<text x="186.4" y="74.2">3V3</text>
<text x="186.4" y="76.7">SD_CS</text>
<text x="255" y="72.9">PZ254V-11-03P</text>
<text x="147.1" y="79.3">SDA</text>
<text x="147.1" y="81.8">BKLIGHT28</text>
<text x="186.4" y="79.3">TFT_RST</text>
<text x="186.4" y="81.8">IO3</text>
<text x="62" y="88.2">BLK</text>
<text x="62" y="84.4">DIN</text>
<text x="147.1" y="84.4">LOW_BAT</text>
<text x="147.1" y="86.9">RST</text>
<text x="186.4" y="89.4">IR</text>
<text x="186.4" y="84.4">TFT_CS</text>
<text x="186.4" y="86.9">TFT_DC</text>
<text x="244.9" y="88.2">LDO2</text>
<text x="62" y="92">LRC</text>
<text x="147.1" y="94.5">RX</text>
<text x="147.1" y="92">TX</text>
<text x="186.4" y="94.5">LDO2</text>
<text x="186.4" y="92">IO0</text>
<text x="244.9" y="95.8">SDA</text>
<text x="244.9" y="93.2">SCL</text>
<text x="29" y="98.3">MAX98357A</text>
<text x="147.1" y="97.1">BT-WAKE</text>
<text x="147.1" y="99.6">MUTE</text>
<text x="186.4" y="97.1">S1</text>
<text x="186.4" y="99.6">S2</text>
<text x="255" y="100.9">PZ254V-11-04P</text>
<text x="128" y="102.1">DIN</text>
<text x="136.9" y="105.9">100</text>
<text x="186.4" y="107.2">BTN</text>
<text x="186.4" y="104.7">KEY</text>
<text x="186.4" y="102.1">NEO</text>
<text x="204.2" y="107.2">3V3</text>
<text x="128" y="109.8">BLK</text>
<text x="136.9" y="113.6">100</text>
<text x="194.1" y="111">10k</text>
<text x="84.8" y="118.6">100nF</text>
<text x="98.8" y="118.6">22uF</text>
<text x="128" y="117.4">LRC</text>
<text x="68.3" y="122.5">10k</text>
<text x="136.9" y="121.2">100</text>
<text x="239.8" y="122.5">100nF</text>
<text x="62" y="130.1">BLK</text>
<text x="62" y="126.3">DIN</text>
<text x="62" y="133.9">LRC</text>
<text x="239.8" y="135.2">22uF</text>
<text x="248.7" y="133.9">LDO2</text>
<text x="29" y="140.2">MAX98357A</text>
<text x="89.9" y="141.5">S2-3V3</text>
<text x="89.9" y="139">S2-5V</text>
<text x="115.3" y="139">S2-IO15</text>
<text x="115.3" y="141.5">S2-IO12</text>
<text x="150.9" y="142.8">3V3</text>
<text x="202.9" y="141.5">RST</text>
<text x="248.7" y="139">NEO</text>
<text x="89.9" y="146.6">S2-IO187</text>
<text x="89.9" y="149.1">S2-IO5</text>
<text x="115.3" y="144">S2-IO14</text>
<text x="115.3" y="146.6">S2-IO27</text>
<text x="115.3" y="149.1">S2-IO37</text>
<text x="150.9" y="145.3">LDO25</text>
<text x="89.9" y="151.7">S2-IO211</text>
<text x="115.3" y="151.7">S2-IO36</text>
<text x="157.2" y="152.9">PM254V-12-08-H85</text>
<text x="97.5" y="156.7">PM254V-12-12-H85</text>
<text x="27.7" y="173.3">S2-3V3</text>
<text x="27.7" y="168.2">S2-5V</text>
<text x="81" y="173.3">S2-IO2</text>
<text x="81" y="168.2">S2-3V3</text>
<text x="81" y="175.8">S2-IO15</text>
<text x="102.6" y="178.3">RX</text>
<text x="7.4" y="180.9">DIN</text>
<text x="15" y="184.7">100</text>
<text x="27.7" y="180.9">S2-IO18</text>
<text x="27.7" y="183.4">S2-IO5</text>
<text x="81" y="180.9">S2-IO12</text>
<text x="81" y="183.4">S2-IO14</text>
<text x="81" y="186">S2-IO27</text>
<text x="92.5" y="182.1">100</text>
<text x="102.6" y="186">TX</text>
<text x="7.4" y="188.5">BLK</text>
<text x="92.5" y="189.8">100</text>
<text x="7.4" y="196.1">LRC</text>
<text x="15" y="192.3">100</text>
<text x="81" y="193.6">S2-IO37</text>
<text x="81" y="196.1">S2-IO36</text>
<text x="91.2" y="194.8">BT-WAKE</text>
<text x="15" y="199.9">100</text>
<text x="102.6" y="198.7">10k</text>
</g>
<g font-size="2.3" fill="#a00000">
<text x="36.6" y="17">PiMoroni LiPo SHIM</text>
<text x="49.3" y="160.6">LilyGo-HiGrow</text>
</g>
<g font-size="2.3">
<text x="121.7" y="13.2">1</text>
<text x="121.7" y="15.8">3</text>
<text x="128" y="13.2">2</text>
<text x="128" y="15.8">4</text>
<text x="168.5" y="12.2">1</text>
<text x="168.5" y="14.7">2</text>
<text x="168.5" y="17.3">3</text>
<text x="170.9" y="13.5">1</text>
<text x="170.9" y="16">2</text>
<text x="203.3" y="17.3">1</text>
<text x="205.6" y="16">1</text>
<text x="54.6" y="19.6">5V</text>
<text x="54.6" y="22.1">5V</text>
<text x="59.4" y="18.3">2</text>
<text x="59.4" y="20.9">4</text>
<text x="59.4" y="23.4">6</text>
<text x="121.7" y="18.3">5</text>
<text x="121.7" y="20.8">7</text>
<text x="121.7" y="23.4">9</text>
<text x="126.7" y="23.4">10</text>
<text x="128" y="18.3">6</text>
<text x="128" y="20.8">8</text>
<text x="168.5" y="19.8">4</text>
<text x="168.5" y="22.4">5</text>
<text x="170.9" y="18.5">3</text>
<text x="170.9" y="21.1">4</text>
<text x="170.9" y="23.6">5</text>
<text x="203.3" y="19.8">2</text>
<text x="203.3" y="22.4">3</text>
<text x="205.6" y="18.5">2</text>
<text x="205.6" y="21.1">3</text>
<text x="205.6" y="23.6">4</text>
<text x="31.5" y="25.9">13</text>
<text x="31.5" y="28.5">14</text>
<text x="36.1" y="27.2">GND</text>
<text x="36.1" y="29.7">EN</text>
<text x="52.3" y="24.7">GND</text>
<text x="54.1" y="27.2">NC</text>
<text x="54.1" y="29.7">NC</text>
<text x="59.4" y="25.9">8</text>
<text x="59.4" y="28.5">10</text>
<text x="121.7" y="25.9">11</text>
<text x="121.7" y="28.5">13</text>
<text x="126.7" y="25.9">12</text>
<text x="126.7" y="28.5">14</text>
<text x="203.3" y="24.9">4</text>
<text x="203.3" y="27.4">5</text>
<text x="203.3" y="30">6</text>
<text x="205.6" y="26.2">5</text>
<text x="205.6" y="28.7">6</text>
<text x="36.1" y="32.3">BAT</text>
<text x="53.1" y="34.8">1</text>
<text x="54.1" y="32.3">NC</text>
<text x="59.4" y="31">12</text>
<text x="121.7" y="31">15</text>
<text x="126.7" y="31">16</text>
<text x="203.3" y="32.5">7</text>
<text x="203.3" y="35.1">8</text>
<text x="205.6" y="31.2">7</text>
<text x="205.6" y="33.8">8</text>
<text x="47.8" y="36.1">NC</text>
<text x="47.8" y="38.6">NC</text>
<text x="47.8" y="41.2">NC</text>
<text x="53.1" y="37.4">3</text>
<text x="53.1" y="39.9">5</text>
<text x="253.6" y="40.1">1</text>
<text x="256" y="41.4">1</text>
<text x="40.1" y="43.7">LOW_BAT</text>
<text x="46" y="46.3">GND</text>
<text x="53.1" y="42.4">7</text>
<text x="53.1" y="45">9</text>
<text x="53.1" y="47.5">11</text>
<text x="253.6" y="42.7">2</text>
<text x="253.6" y="45.2">3</text>
<text x="256" y="43.9">2</text>
<text x="256" y="46.5">3</text>
<text x="48.5" y="48.8">12</text>
<text x="253.6" y="63">1</text>
<text x="253.6" y="65.5">2</text>
<text x="256" y="64.3">1</text>
<text x="50" y="70.5">VIN</text>
<text x="55.6" y="69.4">1</text>
<text x="156" y="71.9">32</text>
<text x="156" y="69.3">33</text>
<text x="156" y="66.8">34</text>
<text x="160.3" y="70.4">IO37</text>
<text x="160.3" y="67.8">IO35</text>
<text x="172.3" y="67.8">VBAT</text>
<text x="173.2" y="70.4">GND</text>
<text x="180.1" y="71.9">3</text>
<text x="180.1" y="69.3">2</text>
<text x="180.1" y="66.8">1</text>
<text x="253.6" y="68.1">3</text>
<text x="256" y="66.8">2</text>
<text x="256" y="69.3">3</text>
<text x="47" y="74.3">GRND</text>
<text x="55.6" y="77.1">3</text>
<text x="55.6" y="73.3">2</text>
<text x="156" y="77">30</text>
<text x="156" y="74.4">31</text>
<text x="160.3" y="78">IO9</text>
<text x="160.3" y="75.4">IO34</text>
<text x="160.3" y="72.9">IO36</text>
<text x="174.2" y="75.4">3V3</text>
<text x="174.6" y="78">IO1</text>
<text x="175.5" y="72.9">5V</text>
<text x="180.1" y="77">5</text>
<text x="180.1" y="74.4">4</text>
<text x="31.4" y="81.9">+</text>
<text x="48.2" y="81.9">GAIN</text>
<text x="50.6" y="78.1">SD</text>
<text x="55.6" y="80.9">4</text>
<text x="156" y="79.5">29</text>
<text x="160.3" y="83.1">IO7</text>
<text x="160.3" y="80.5">IO8</text>
<text x="174.6" y="83.1">IO3</text>
<text x="174.6" y="80.5">IO2</text>
<text x="180.1" y="82">7</text>
<text x="180.1" y="79.5">6</text>
<text x="31.4" y="84.4">--</text>
<text x="49.5" y="89.5">BLK</text>
<text x="49.8" y="85.7">DIN</text>
<text x="55.6" y="88.5">6</text>
<text x="55.6" y="84.7">5</text>
<text x="156" y="89.7">25</text>
<text x="156" y="87.1">26</text>
<text x="156" y="84.6">27</text>
<text x="160.3" y="88.1">RST</text>
<text x="160.3" y="85.6">IO6</text>
<text x="174.6" y="88.1">IO5</text>
<text x="174.6" y="85.6">IO4</text>
<text x="180.1" y="89.7">10</text>
<text x="180.1" y="87.1">9</text>
<text x="180.1" y="84.6">8</text>
<text x="253.6" y="88.4">1</text>
<text x="256" y="89.7">1</text>
<text x="49.2" y="93.3">LRC</text>
<text x="55.6" y="92.3">7</text>
<text x="156" y="94.7">23</text>
<text x="156" y="92.2">24</text>
<text x="160.3" y="95.8">RX</text>
<text x="160.3" y="93.2">TX</text>
<text x="160.3" y="90.7">GND</text>
<text x="166.2" y="95.8">LDO2_OUT</text>
<text x="173.3" y="90.7">IO21</text>
<text x="174.6" y="93.2">IO0</text>
<text x="180.1" y="94.7">12</text>
<text x="180.1" y="92.2">11</text>
<text x="253.6" y="90.9">2</text>
<text x="253.6" y="93.5">3</text>
<text x="256" y="92.2">2</text>
<text x="256" y="94.7">3</text>
<text x="156" y="99.8">21</text>
<text x="156" y="97.3">22</text>
<text x="160.3" y="100.8">IO39</text>
<text x="160.3" y="98.3">IO38</text>
<text x="173.3" y="100.8">IO15</text>
<text x="173.3" y="98.3">IO16</text>
<text x="180.1" y="99.8">14</text>
<text x="180.1" y="97.3">13</text>
<text x="253.6" y="96">4</text>
<text x="256" y="97.3">4</text>
<text x="156" y="107.4">18</text>
<text x="156" y="104.9">19</text>
<text x="156" y="102.4">20</text>
<text x="160.3" y="105.9">IO41</text>
<text x="160.3" y="103.4">IO40</text>
<text x="173.3" y="105.9">IO13</text>
<text x="173.3" y="103.4">IO14</text>
<text x="180.1" y="107.4">17</text>
<text x="180.1" y="104.9">16</text>
<text x="180.1" y="102.4">15</text>
<text x="50" y="112.4">VIN</text>
<text x="55.6" y="111.4">1</text>
<text x="160.3" y="108.5">IO42</text>
<text x="173.3" y="108.5">IO12</text>
<text x="47" y="116.2">GRND</text>
<text x="50.6" y="120">SD</text>
<text x="55.6" y="119">3</text>
<text x="55.6" y="115.2">2</text>
<text x="31.4" y="123.8">+</text>
<text x="48.2" y="123.8">GAIN</text>
<text x="55.6" y="122.8">4</text>
<text x="31.4" y="126.3">--</text>
<text x="49.5" y="131.4">BLK</text>
<text x="49.8" y="127.6">DIN</text>
<text x="55.6" y="130.4">6</text>
<text x="55.6" y="126.6">5</text>
<text x="49.2" y="135.2">LRC</text>
<text x="55.6" y="134.2">7</text>
<text x="257.4" y="134.1">1</text>
<text x="257.4" y="136.7">2</text>
<text x="259.8" y="135.4">1</text>
<text x="259.8" y="137.9">2</text>
<text x="98.7" y="139.2">1</text>
<text x="98.7" y="141.7">3</text>
<text x="101" y="140.5">1</text>
<text x="101" y="143">3</text>
<text x="108" y="143">4</text>
<text x="108" y="140.5">2</text>
<text x="110.4" y="141.7">4</text>
<text x="110.4" y="139.2">2</text>
<text x="155.8" y="140.5">1</text>
<text x="155.8" y="143">3</text>
<text x="158.2" y="141.7">1</text>
<text x="160.1" y="141.7">2</text>
<text x="162.4" y="143">4 IO3</text>
<text x="162.4" y="140.5">2 IO34</text>
<text x="211.7" y="141.7">1</text>
<text x="214" y="143">1</text>
<text x="257.4" y="139.2">3</text>
<text x="259.8" y="140.5">3</text>
<text x="98.7" y="144.3">5</text>
<text x="98.7" y="149.4">9</text>
<text x="101" y="145.5">5</text>
<text x="101" y="148.1">7</text>
<text x="108" y="148.1">8</text>
<text x="108" y="145.5">6</text>
<text x="110.4" y="149.4">10</text>
<text x="110.4" y="146.8">8</text>
<text x="110.4" y="144.3">6</text>
<text x="155.8" y="148.1">7</text>
<text x="158.2" y="144.3">3</text>
<text x="158.2" y="146.8">5</text>
<text x="158.2" y="149.4">7</text>
<text x="160.1" y="149.4">8</text>
<text x="160.1" y="146.8">6</text>
<text x="160.1" y="144.3">4</text>
<text x="162.4" y="148.1">8 IO0</text>
<text x="162.4" y="145.5">6 NEO</text>
<text x="211.7" y="144.3">2</text>
<text x="214" y="145.5">2</text>
<text x="101" y="150.6">9</text>
<text x="101" y="153.2">11</text>
<text x="106.8" y="153.2">12</text>
<text x="106.8" y="150.6">10</text>
<text x="110.4" y="151.9">12</text>
<text x="36.6" y="173.3">10</text>
<text x="36.6" y="170.7">11</text>
<text x="36.6" y="168.2">12</text>
<text x="41.1" y="172">GND</text>
<text x="41.1" y="169.4">5V</text>
<text x="67.6" y="172">GND</text>
<text x="68.6" y="169.4">3V3</text>
<text x="74.7" y="173.3">22</text>
<text x="74.7" y="170.7">23</text>
<text x="74.7" y="168.2">24</text>
<text x="37.8" y="178.3">8</text>
<text x="37.8" y="175.8">9</text>
<text x="41.1" y="179.6">IO19</text>
<text x="41.1" y="177.1">GND</text>
<text x="41.1" y="174.5">3V3</text>
<text x="67.7" y="179.6">IO13</text>
<text x="67.7" y="177.1">IO15</text>
<text x="69" y="174.5">IO2</text>
<text x="74.7" y="178.3">20</text>
<text x="74.7" y="175.8">21</text>
<text x="37.8" y="186">5</text>
<text x="37.8" y="183.4">6</text>
<text x="37.8" y="180.9">7</text>
<text x="41.1" y="184.7">IO5</text>
<text x="41.1" y="182.1">IO18</text>
<text x="67.7" y="184.7">IO14</text>
<text x="67.7" y="182.1">IO12</text>
<text x="74.7" y="186">17</text>
<text x="74.7" y="183.4">18</text>
<text x="74.7" y="180.9">19</text>
<text x="37.8" y="191">3</text>
<text x="37.8" y="188.5">4</text>
<text x="41.1" y="189.8">IO23</text>
<text x="41.1" y="187.2">IO17</text>
<text x="67.7" y="189.8">IO39</text>
<text x="67.7" y="187.2">IO27</text>
<text x="74.7" y="191">15</text>
<text x="74.7" y="188.5">16</text>
<text x="37.8" y="196.1">1</text>
<text x="37.8" y="193.6">2</text>
<text x="41.1" y="197.4">GND</text>
<text x="41.1" y="194.8">GND</text>
<text x="41.1" y="192.3">GND</text>
<text x="67.7" y="197.4">IO36</text>
<text x="67.7" y="194.8">IO37</text>
<text x="67.7" y="192.3">IO38</text>
<text x="74.7" y="196.1">13</text>
<text x="74.7" y="193.6">14</text>
</g>
<g font-size="2.2" fill="#a00000">
<text x="30" y="77.4">SPKR</text>
<text x="30" y="119.4">SPKR</text>
</g>
<g font-size="2.1" fill="#a00000">
<text x="43.9" y="85.5" transform="rotate(-90 43.9 85.5)">I2S MONO AMP</text>
<text x="43.9" y="127.4" transform="rotate(-90 43.9 127.4)">I2S MONO AMP</text>
</g>
</svg>
